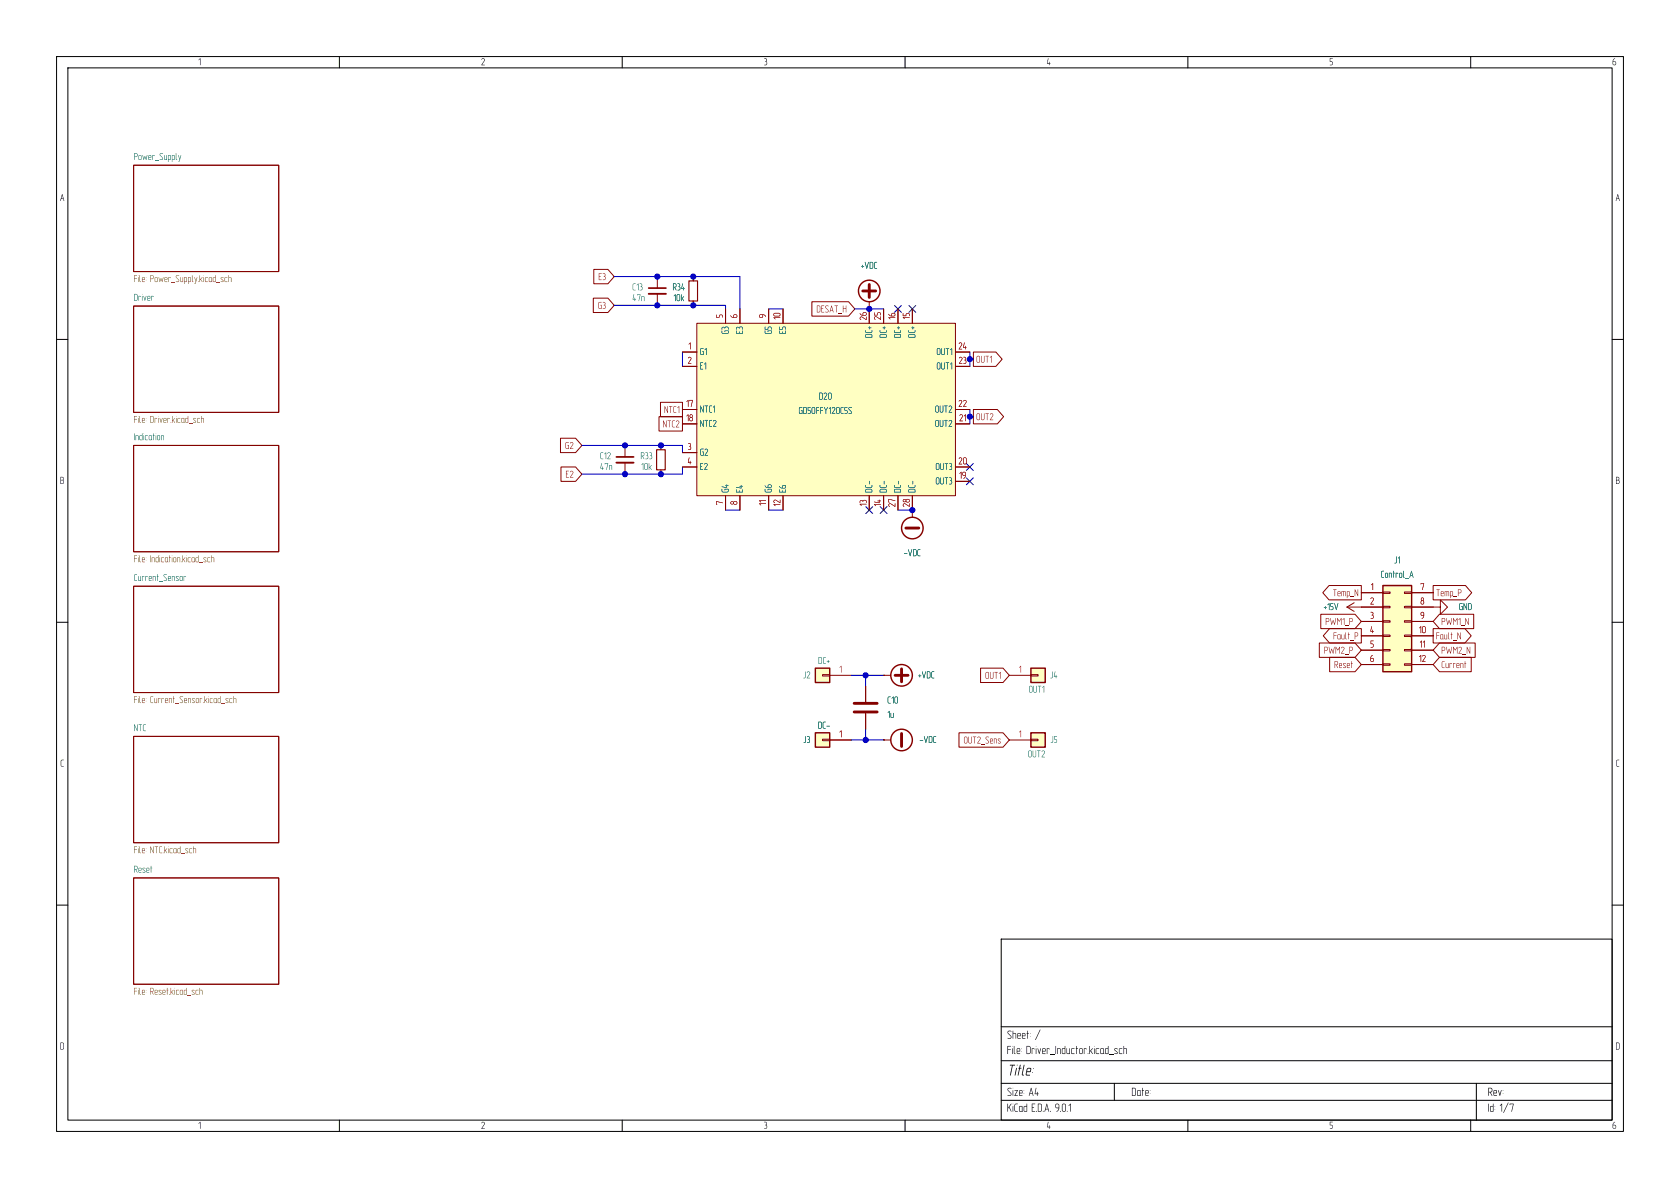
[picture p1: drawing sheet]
<svg xmlns="http://www.w3.org/2000/svg" width="297mm" height="210mm" viewBox="0 0 297 210" stroke-linecap="round" stroke-linejoin="round" font-family="sans-serif">
<g fill="none" stroke="#000" stroke-width=".18">
<path d="M10 10h277v190h-277zM12 12h273v186h-273zM60 10v2M110 10v2M160 10v2M210 10v2M260 10v2M10 60h2M285 60h2M10 110h2M285 110h2M10 160h2"/>
<path d="M177 166h108v32h-108zM285 160h2M60 198v2M110 198v2M160 198v2M177 194.5h108M177 191.5h108M177 187.5h108M177 181.5h108M197 191.5v3M210 198v2M260 198v2"/>
<path d="M261 191.5v6.5"/>
</g>
<path d="M23.6 29.2h25.7v18.8h-25.7zM23.6 54.1h25.7v18.8h-25.7zM122.6 48.9v.8M122.6 53.2v.8M23.6 78.7h25.7v18.8h-25.7zM23.6 103.6h25.7v18.8h-25.7zM238.1 107.3l1.3 .8M238.1 107.3h2.6M239.4 106.6l-1.3 .7M23.6 130.2h25.7v18.8h-25.7zM23.6 155.2h25.7v18.8h-25.7z" fill="none" stroke="#840000" stroke-width=".18"/>
<path d="M121.8 49.7h1.5v3.5h-1.5z" fill="none" stroke="#840000" stroke-width=".2"/>
<path d="M182.2 129.5h2.6v2.6h-2.6z" fill="#ffffc2"/>
<g fill="none" stroke="#840000" stroke-width=".25">
<path d="M182.2 129.5h2.6v2.6h-2.6z"/>
<circle cx="159.4" cy="130.8" r="1.9"/>
</g>
<path d="M110.5 78.7v2.1M116.8 78.7v.8M110.5 81.8v2M116.8 83.1v.7M253.4 107.3h1.2v-1.3l1.3 1.3-1.3 1.3v-1.3M156.2 130.8h.1M156.2 130.8h1.3M178.4 130.8h3.8M182.2 130.7h1.3v.2h-1.3z" fill="none" stroke="#840000" stroke-width=".18"/>
<path d="M109 80.8h3" fill="none" stroke="#840000" stroke-width=".3"/>
<path d="M109 81.8h3" fill="none" stroke="#840000" stroke-width=".33"/>
<path d="M116.1 79.5h1.5v3.6h-1.5z" fill="none" stroke="#840000" stroke-width=".2"/>
<path d="M159.4 129.7v2.3" fill="none" stroke="#840000" stroke-width=".51"/>
<path d="M144.1 129.5h2.6v2.6h-2.6z" fill="#ffffc2"/>
<path d="M144.1 129.5h2.6v2.6h-2.6z" fill="none" stroke="#840000" stroke-width=".25"/>
<path d="M116.2 48.9v2M116.2 51.9v2.1M145.4 130.7h1.3v.2h-1.3zM146.7 130.8h3.8M153 121.3v2.8M153 126.1v2.8" fill="none" stroke="#840000" stroke-width=".18"/>
<path d="M114.7 50.9h3" fill="none" stroke="#840000" stroke-width=".3"/>
<path d="M114.7 51.9h3" fill="none" stroke="#840000" stroke-width=".33"/>
<path d="M151 124.3h4.1M151 125.9h4.1" fill="none" stroke="#840000" stroke-width=".51"/>
<path d="M144.1 118.1h2.6v2.6h-2.6z" fill="#ffffc2"/>
<g fill="none" stroke="#840000" stroke-width=".25">
<path d="M144.1 118.1h2.6v2.6h-2.6z"/>
<circle cx="153.7" cy="51.4" r="1.9"/>
<circle cx="161.3" cy="93.3" r="1.9"/>
<circle cx="159.4" cy="119.4" r="1.9"/>
</g>
<path d="M153.7 53.3v1.3M161.3 90.2v1.2M145.4 119.3h1.3v.2h-1.3zM146.7 119.4h3.8M156.2 119.4h.1M156.2 119.4h1.3" fill="none" stroke="#840000" stroke-width=".18"/>
<path d="M152.5 51.4h2.3M153.7 50.3v2.3M160.1 93.3h2.3M158.2 119.4h2.3M159.4 118.2v2.3" fill="none" stroke="#840000" stroke-width=".51"/>
<path d="M182.2 118.1h2.6v2.6h-2.6z" fill="#ffffc2"/>
<path d="M182.2 118.1h2.6v2.6h-2.6z" fill="none" stroke="#840000" stroke-width=".25"/>
<path d="M178.4 119.4h3.8M182.2 119.3h1.3v.2h-1.3z" fill="none" stroke="#840000" stroke-width=".18"/>
<path d="M123.2 57.2h45.7v30.4h-45.7z" fill="#ffffc2"/>
<g fill="none" stroke="#840000" stroke-width=".18">
<path d="M123.2 57.2h45.7v30.4h-45.7zM128.3 54.6v2.6M130.8 54.6v2.6M135.9 54.6v2.6M138.4 54.6v2.6M158.7 54.6v2.6M161.3 54.6v2.6M120.6 62.2h2.6M120.6 64.8h2.6M120.6 72.4h2.6M120.6 74.9h2.6M168.9 74.9h2.5"/>
<path d="M120.6 80h2.6M120.6 82.6h2.6M128.3 87.6v2.6M130.8 87.6v2.6M135.9 87.6v2.6M138.4 87.6v2.6M153.7 87.6v2.6M156.2 87.6v2.6M168.9 85.1h2.5"/>
</g>
<path d="M244.5 103.5h5.1v15.2h-5.1z" fill="#ffffc2"/>
<path d="M244.5 103.5h5.1v15.2h-5.1z" fill="none" stroke="#840000" stroke-width=".25"/>
<g fill="none" stroke="#840000" stroke-width=".18">
<path d="M104.9 52.7h2.6l1.1 1.3-1.1 1.2h-2.6zM105 47.6h2.5l1.1 1.3-1.1 1.3h-2.5zM122.6 48.9v.8M122.6 53.2v.8M128.3 54.6v2.6M130.8 54.6v2.6M135.9 54.6v2.6M138.4 54.6v2.6M143.5 53.3h6.5l1.1 1.3-1.1 1.3h-6.5zM158.7 54.6v2.6M161.3 54.6v2.6M99.1 77.5h2.7l1.1 1.2-1.1 1.3h-2.7z"/>
<path d="M116.5 73.7h4.1v2.5h-4.1zM116.8 71.1h3.8v2.6h-3.8zM120.6 62.2h2.6M120.6 64.8h2.6M120.6 72.4h2.6M120.6 74.9h2.6M168.9 74.9h2.5M172.1 72.4h4.2l1.1 1.3-1.1 1.2h-4.2zM172.1 62.2h4l1.1 1.3-1.1 1.3h-4zM99.2 82.5h2.6l1.1 1.3-1.1 1.3h-2.6zM120.6 80h2.6M120.6 82.6h2.6"/>
<path d="M128.3 87.6v2.6M130.8 87.6v2.6M135.9 87.6v2.6M138.4 87.6v2.6M153.7 87.6v2.6M156.2 87.6v2.6M168.9 85.1h2.5M156.2 119.4h.1M173.4 118.1h3.9l1.1 1.3-1.1 1.3h-3.9zM233.2 113.7h6.4l1.1 1.2-1.1 1.3h-6.4zM233.5 108.6h6.1l1.1 1.3-1.1 1.2h-6.1zM235 103.5h5.7v2.5h-5.7l-1.2-1.2z"/>
<path d="M235 111.1h5.7v2.6h-5.7l-1.1-1.3zM235.1 116.2h4.5l1.1 1.3-1.1 1.2h-4.5zM240.7 104.8h3.8M240.7 107.3h3.8M240.7 109.9h3.8M240.7 112.4h3.8M240.7 114.9h3.8M240.7 117.5h3.8M244.5 104.6h1.2v.3h-1.2zM244.5 107.2h1.2v.2h-1.2zM244.5 109.7h1.2v.3h-1.2zM244.5 112.3h1.2v.2h-1.2z"/>
<path d="M244.5 114.8h1.2v.3h-1.2zM244.5 117.3h1.2v.3h-1.2zM248.3 104.6h1.3v.3h-1.3zM248.3 107.2h1.3v.2h-1.3zM248.3 109.7h1.3v.3h-1.3zM248.3 112.3h1.3v.2h-1.3zM248.3 114.8h1.3v.3h-1.3zM248.3 117.3h1.3v.3h-1.3zM249.6 104.8h3.8M249.6 107.3h3.8M249.6 109.9h3.8M249.6 112.4h3.8"/>
<path d="M249.6 114.9h3.8M249.6 117.5h3.8M253.4 111.1h5.6l1.1 1.3-1.1 1.3h-5.6zM253.4 103.5h5.7l1.1 1.3-1.1 1.2h-5.7zM254.5 113.7h6.3v2.5h-6.3l-1.1-1.3zM254.5 116.2h5.6v2.5h-5.6l-1.1-1.2zM254.5 108.6h6v2.5h-6l-1.1-1.2zM146.7 130.8h3.8M153 121.3v2.8M153 126.1v2.8M156.2 130.8h.1M169.5 129.5h7.8l1.1 1.3-1.1 1.3h-7.8z"/>
</g>
<g fill="none" stroke="#0000c2" stroke-width=".18">
<path d="M108.6 48.9h22.2v5.7M108.6 54h19.7v.6M135.9 54.6h2.5M151.1 54.6h5.1M102.9 78.7h17.7v1.3M120.6 62.2v2.6M171.4 62.2v1.3M171.4 72.4v1.3M120.6 82.6v1.2h-17.7M128.3 90.2h2.5M135.9 90.2h2.5M158.7 90.2h2.6"/>
<path d="M150.5 119.4h5.7M153 119.4v1.9M150.5 130.8h5.7M153 128.9v1.9"/>
</g>
<path d="M158.1 54l1.3 1.2M159.4 54l-1.3 1.2M160.7 54l1.2 1.2M161.9 54l-1.2 1.2M153.1 89.6l1.2 1.2M154.3 89.6l-1.2 1.2M155.6 89.6l1.2 1.2M156.8 89.6l-1.2 1.2M170.8 81.9l1.3 1.3M170.8 84.5l1.3 1.2M172.1 81.9l-1.3 1.3M172.1 84.5l-1.3 1.2" fill="none" stroke="#000084" stroke-width=".18"/>
<g fill="#0000c2" stroke="#0000c2" stroke-width=".18">
<circle cx="110.5" cy="78.7" r=".46"/>
<circle cx="110.5" cy="83.8" r=".46"/>
<circle cx="116.2" cy="48.9" r=".46"/>
<circle cx="122.6" cy="48.9" r=".46"/>
<circle cx="153.7" cy="54.6" r=".46"/>
<circle cx="116.8" cy="78.7" r=".46"/>
<circle cx="116.2" cy="54" r=".46"/>
<circle cx="122.6" cy="54" r=".46"/>
<circle cx="116.8" cy="83.8" r=".46"/>
<circle cx="153" cy="119.4" r=".46"/>
<circle cx="153" cy="130.8" r=".46"/>
<circle cx="161.3" cy="90.2" r=".46"/>
</g>
<text font-size="2.8" x="178" y="190.6">Title:</text>
<g font-size="2.1">
<text x="178" y="184">Sheet:</text>
<text x="182.9" y="184">/</text>
<text x="178" y="186.7">File:Driver_Inductor.kicad_sch</text>
<text x="178" y="196.9">KiCad</text>
<text x="178" y="194.1">Size:A4</text>
<text x="182.3" y="196.9">E.D.A.</text>
<text x="186.4" y="196.9">9.0.1</text>
<text x="200" y="194.1">Date:</text>
<text x="263" y="194.1">Rev:</text>
<text x="263" y="196.9">Id:1/7</text>
</g>
<g font-size="1.8">
<text x="35" y="11.8">1</text>
<text x="85" y="11.8">2</text>
<text x="135" y="11.8">3</text>
<text x="185" y="11.8">4</text>
<text x="235" y="11.8">5</text>
<text x="285" y="11.8">6</text>
<text x="10.6" y="35.8">A</text>
<text x="285.6" y="35.8">A</text>
<text x="10.6" y="85.8">B</text>
<text x="285.6" y="85.8">B</text>
<text x="10.6" y="135.8">C</text>
<text x="285.6" y="135.8">C</text>
<text x="10.6" y="185.8">D</text>
<text x="285.6" y="185.8">D</text>
<text x="35" y="199.8">1</text>
<text x="85" y="199.8">2</text>
<text x="135" y="199.8">3</text>
<text x="185" y="199.8">4</text>
<text x="235" y="199.8">5</text>
<text x="285" y="199.8">6</text>
</g>
<g font-size="1.8" fill="#006464">
<text x="23.6" y="28.5">Power_Supply</text>
<text x="152.2" y="47.8">+VDC</text>
<text x="23.6" y="53.4">Driver</text>
<text x="111.8" y="51.6">C13</text>
<text x="111.8" y="53.5">47n</text>
<text x="118.9" y="51.6">R34</text>
<text x="119" y="53.5">10k</text>
<text x="129.1" y="59.1" transform="rotate(-90 129.1 59.1)">G3</text>
<text x="131.6" y="59" transform="rotate(-90 131.6 59)">E3</text>
<text x="136.7" y="59.1" transform="rotate(-90 136.7 59.1)">G5</text>
<text x="139.2" y="59" transform="rotate(-90 139.2 59)">E5</text>
<text x="154.5" y="59.7" transform="rotate(-90 154.5 59.7)">DC+</text>
<text x="157" y="59.7" transform="rotate(-90 157 59.7)">DC+</text>
<text x="159.6" y="59.7" transform="rotate(-90 159.6 59.7)">DC+</text>
<text x="162.1" y="59.7" transform="rotate(-90 162.1 59.7)">DC+</text>
<text x="123.7" y="63">G1</text>
<text x="123.7" y="65.6">E1</text>
<text x="165.5" y="63">OUT1</text>
<text x="165.5" y="65.6">OUT1</text>
<text x="144.8" y="70.9">D20</text>
<text x="123.7" y="73.2">NTC1</text>
<text x="123.7" y="75.7">NTC2</text>
<text x="141.2" y="73.5">GD50FFY120C5S</text>
<text x="165.3" y="73.2">OUT2</text>
<text x="165.3" y="75.7">OUT2</text>
<text x="23.6" y="78">Indication</text>
<text x="106" y="81.5">C12</text>
<text x="106" y="83.4">47n</text>
<text x="113.2" y="81.5">R33</text>
<text x="113.3" y="83.4">10k</text>
<text x="123.7" y="80.8">G2</text>
<text x="123.7" y="83.4">E2</text>
<text x="165.4" y="83.4">OUT3</text>
<text x="129.1" y="87.1" transform="rotate(-90 129.1 87.1)">G4</text>
<text x="131.6" y="87.1" transform="rotate(-90 131.6 87.1)">E4</text>
<text x="136.7" y="87.1" transform="rotate(-90 136.7 87.1)">G6</text>
<text x="139.2" y="87.1" transform="rotate(-90 139.2 87.1)">E6</text>
<text x="154.5" y="87.1" transform="rotate(-90 154.5 87.1)">DC-</text>
<text x="157" y="87.1" transform="rotate(-90 157 87.1)">DC-</text>
<text x="159.6" y="87.1" transform="rotate(-90 159.6 87.1)">DC-</text>
<text x="162.1" y="87.1" transform="rotate(-90 162.1 87.1)">DC-</text>
<text x="165.4" y="85.9">OUT3</text>
<text x="159.8" y="98.6">-VDC</text>
<text x="246.5" y="99.9">J1</text>
<text x="23.6" y="102.9">Current_Sensor</text>
<text x="244.1" y="102.4">Control_A</text>
<text x="234" y="108.1">+15V</text>
<text x="257.9" y="108.1">GND</text>
<text x="144.6" y="117.7">DC+</text>
<text x="141.9" y="120.2">J2</text>
<text x="156.8" y="124.6">C10</text>
<text x="162.3" y="120.2">+VDC</text>
<text x="181.8" y="122.7">OUT1</text>
<text x="185.6" y="120.2">J4</text>
<text x="23.6" y="129.5">NTC</text>
<text x="142" y="131.6">J3</text>
<text x="144.6" y="129.1">DC-</text>
<text x="156.8" y="127.2">1u</text>
<text x="162.6" y="131.6">-VDC</text>
<text x="185.7" y="131.6">J5</text>
<text x="181.7" y="134.2">OUT2</text>
<text x="23.6" y="154.5">Reset</text>
</g>
<g font-size="1.8" fill="#725600">
<text x="23.6" y="50.2">File:Power_Supply.kicad_sch</text>
<text x="23.6" y="75.1">File:Driver.kicad_sch</text>
<text x="23.6" y="99.8">File:Indication.kicad_sch</text>
<text x="23.6" y="124.6">File:Current_Sensor.kicad_sch</text>
<text x="23.6" y="151.2">File:NTC.kicad_sch</text>
<text x="23.6" y="176.2">File:Reset.kicad_sch</text>
</g>
<g font-size="1.8" fill="#840000">
<text x="105.8" y="49.8">E3</text>
<text x="105.7" y="54.9">G3</text>
<text x="144.3" y="55.5">DESAT_H</text>
<text x="117.1" y="75.8">NTC2</text>
<text x="117.4" y="73.3">NTC1</text>
<text x="99.9" y="79.6">G2</text>
<text x="100" y="84.7">E2</text>
<text x="235.6" y="105.7">Temp_N</text>
<text x="253.8" y="105.7">Temp_P</text>
<text x="234.3" y="110.8">PWM1_P</text>
<text x="235.7" y="113.3">Fault_P</text>
<text x="253.8" y="113.3">Fault_N</text>
<text x="254.8" y="110.8">PWM1_N</text>
<text x="234" y="115.8">PWM2_P</text>
<text x="235.9" y="118.4">Reset</text>
<text x="254.8" y="115.8">PWM2_N</text>
<text x="254.8" y="118.4">Current</text>
<text x="174.1" y="120.3">OUT1</text>
<text x="170.3" y="131.7">OUT2_Sens</text>
</g>
<g font-size="1.8" fill="#a90000">
<text x="128" y="56.2" transform="rotate(-90 128 56.2)">5</text>
<text x="130.6" y="56.3" transform="rotate(-90 130.6 56.3)">6</text>
<text x="135.6" y="56.3" transform="rotate(-90 135.6 56.3)">9</text>
<text x="138.2" y="56.5" transform="rotate(-90 138.2 56.5)">10</text>
<text x="153.4" y="56.7" transform="rotate(-90 153.4 56.7)">26</text>
<text x="156" y="56.6" transform="rotate(-90 156 56.6)">25</text>
<text x="158.5" y="56.5" transform="rotate(-90 158.5 56.5)">16</text>
<text x="161" y="56.5" transform="rotate(-90 161 56.5)">15</text>
<text x="121.5" y="64.5">2</text>
<text x="121.7" y="62">1</text>
<text x="169.4" y="62">24</text>
<text x="121.3" y="72.1">17</text>
<text x="121.3" y="74.7">18</text>
<text x="169.4" y="72.1">22</text>
<text x="169.5" y="74.7">21</text>
<text x="121.5" y="82.3">4</text>
<text x="121.6" y="79.8">3</text>
<text x="169.4" y="82.3">20</text>
<text x="128" y="89.3" transform="rotate(-90 128 89.3)">7</text>
<text x="130.6" y="89.3" transform="rotate(-90 130.6 89.3)">8</text>
<text x="135.6" y="89.4" transform="rotate(-90 135.6 89.4)">11</text>
<text x="138.2" y="89.6" transform="rotate(-90 138.2 89.6)">12</text>
<text x="153.4" y="89.5" transform="rotate(-90 153.4 89.5)">13</text>
<text x="156" y="89.6" transform="rotate(-90 156 89.6)">14</text>
<text x="158.5" y="89.7" transform="rotate(-90 158.5 89.7)">27</text>
<text x="161" y="89.7" transform="rotate(-90 161 89.7)">28</text>
<text x="169.5" y="84.8">19</text>
<text x="242.2" y="107.1">2</text>
<text x="242.3" y="104.5">1</text>
<text x="251.1" y="104.5">7</text>
<text x="251.1" y="107.1">8</text>
<text x="242.2" y="112.1">4</text>
<text x="242.2" y="109.6">3</text>
<text x="250.8" y="112.1">10</text>
<text x="251.1" y="109.6">9</text>
<text x="148.3" y="119.1">1</text>
<text x="180.1" y="119.1">1</text>
<text x="242.2" y="117.2">6</text>
<text x="242.2" y="114.7">5</text>
<text x="250.8" y="117.2">12</text>
<text x="250.9" y="114.7">11</text>
<text x="148.3" y="130.6">1</text>
<text x="180.1" y="130.6">1</text>
</g>
<g font-size="1.8" fill="#0000c2">
<text x="169.4" y="64.5">23 OUT1</text>
<text x="169.4" y="64.5">23</text>
<text x="169.5" y="74.7">21 OUT2</text>
</g>
</svg>
